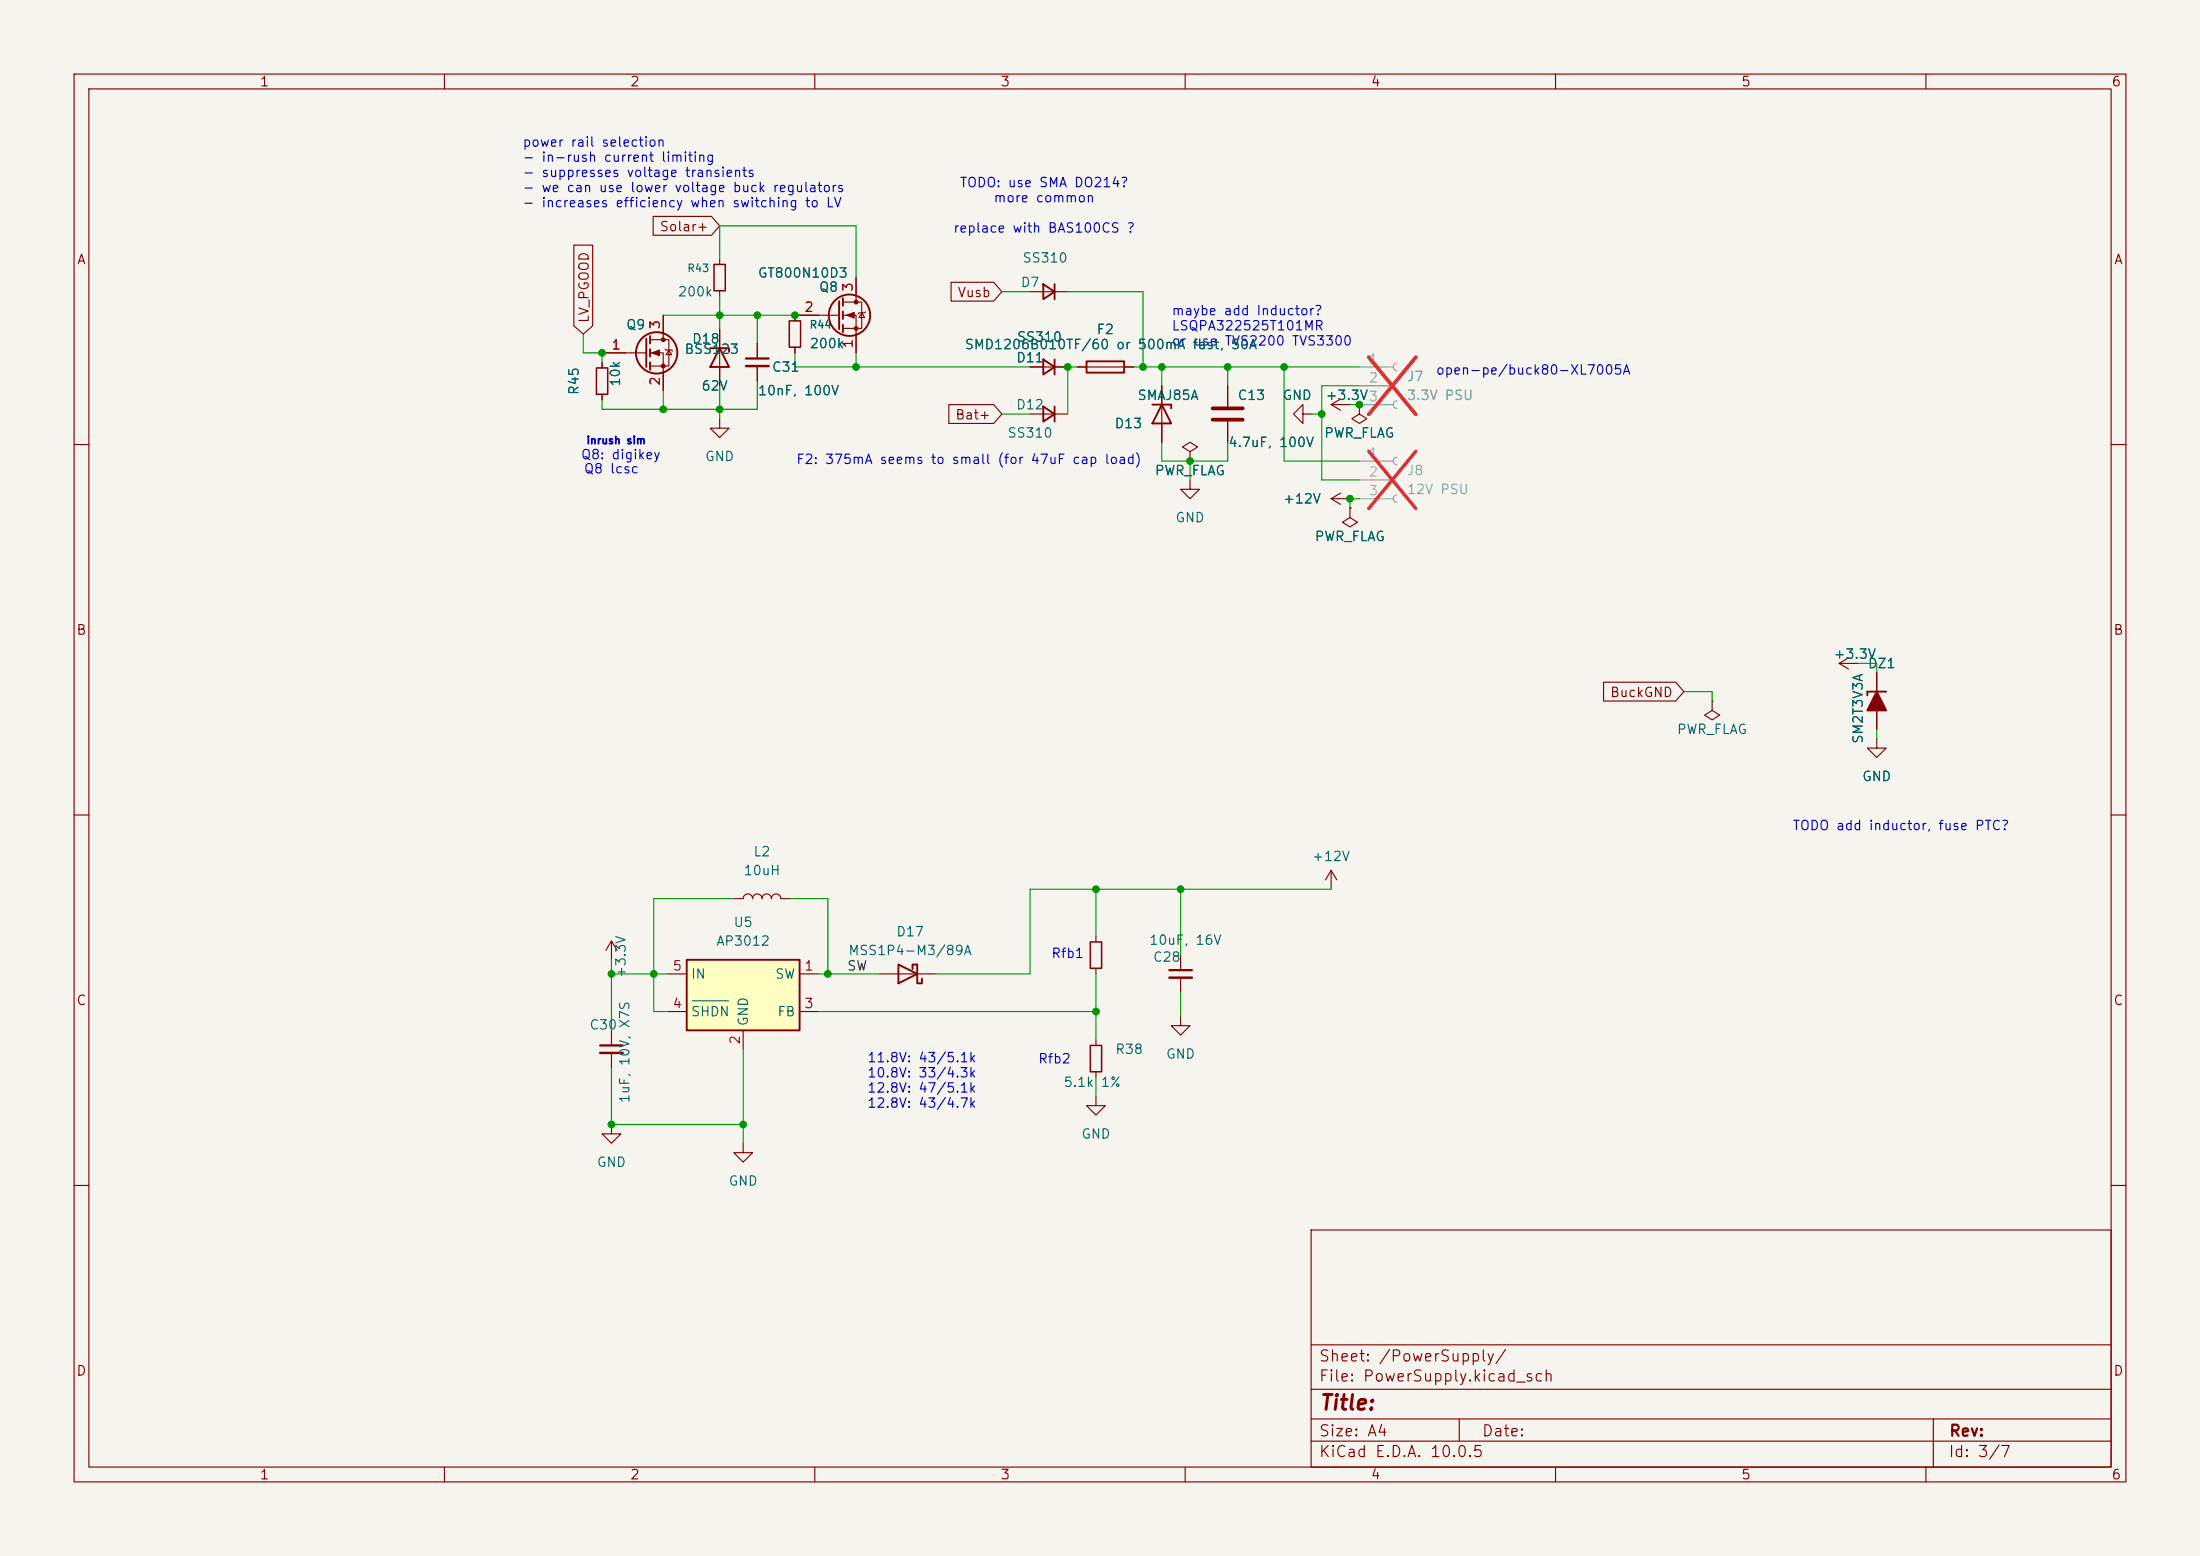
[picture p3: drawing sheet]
<svg xmlns="http://www.w3.org/2000/svg" width="297mm" height="210mm" viewBox="0 0 297 210" stroke-linecap="round" stroke-linejoin="round" font-family="sans-serif">
<path d="M0 0h297v210h-297z" fill="#f5f4ef" stroke="#f5f4ef" stroke-width=".14"/>
<g fill="none" stroke="#840000" stroke-width=".15">
<path d="M10 10h277v190h-277zM12 12h273v186h-273zM60 10v2M110 10v2M160 10v2M210 10v2M260 10v2M97.2 34.9v.8M97.2 39.2v.8M115.6 37.5v3.3M139.1 39.4h5M81.3 48.9v.8"/>
<path d="M81.3 53.2v.8M81.9 47.6h5.3M87.8 45.8h2.5v3.6h-2.5M87.8 47.6h1.7v5.1M89.5 42.5v3.3M89.8 47.1l.1 .1h.8l.1 .2M90.3 47.2l.4 .7h-.8zM107.9 42.5h5.4M113.8 40.8h2.5v3.5h-2.5M113.8 42.5h1.8v5.1M116.3 42.2l.4 .7h-.7zM116.9 42.1l-.2 .1h-.7l-.2 .2"/>
<path d="M139.1 49.5h5M139.1 55.9h5M145.4 49.5h7.6M156.8 52.1v7.6M165.7 52.1v2.8M165.7 56.9v2.8M175.9 55.9v-1.3l-1.3 1.3 1.3 1.3v-1.3h1.3M179.7 54.6l1.3 .8M179.7 54.6h2.5M181 53.8l-1.3 .8M183.5 54.6v1.3l1 .6-1 .7-1-.7 1-.6M183.5 54.6h.1"/>
<path d="M10 60h2M160.7 64.8v1.2h1.2l-1.2 1.3-1.3-1.3h1.3M160.7 61l1-.7-1-.6-1.1 .6 1.1 .7v1.2M160.7 62.2h.1M179.7 67.3l1.3 .8M179.7 67.3h2.5M181 66.5l-1.3 .8M182.2 68.6v1.3l1.1 .6-1.1 .6-1-.6 1-.6M182.2 68.6h.1M285 60h2M231.1 94.6v1.3l1.1 .6-1.1 .7-1-.7 1-.6M231.1 94.6h.1"/>
<path d="M248.3 89.5l1.3 .8M248.3 89.5h2.5M249.6 88.8l-1.3 .7M253.4 99.7v1.3h1.2l-1.2 1.2-1.3-1.2h1.3M253.4 90.8v7.6M10 110h2M179.7 117.5l-.8 1.2M179.7 117.5l.8 1.2M179.7 117.5v2.5M285 110h2M99.1 121.3h1.2a.64 .64 0 0 1 .7-.6 .64 .64 0 0 1 .6 .6 .64 .64 0 0 1 .6-.6 .64 .64 0 0 1 .7 .6 .64 .64 0 0 1 .6-.6 .64 .64 0 0 1 .6 .6 .64 .64 0 0 1 .7-.6 .64 .64 0 0 1 .6 .6h1.3M118.7 131.4h7.7"/>
<path d="M148 126.4v.7M148 130.7v.7M159.4 137.2v1.2h1.3l-1.3 1.3-1.3-1.3h1.3M159.4 128.9v2M159.4 132v2M82.5 151.8v1.2h1.3l-1.3 1.3-1.2-1.3h1.2M100.3 154.3v1.3h1.3l-1.3 1.2-1.2-1.2h1.2M148 148v1.2h1.2l-1.2 1.3-1.3-1.3h1.3M148 140.3v.8M148 144.7v.7M10 160h2M177 166h108v32h-108z"/>
<path d="M285 160h2M60 198v2M110 198v2M160 198v2M177 194.5h108M177 191.5h108M177 187.5h108M177 181.5h108M197 191.5v3M210 198v2M260 198v2M261 191.5v6.5"/>
</g>
<g fill="none" stroke="#840000" stroke-width=".25">
<path d="M140.8 38.4l1.6 1-1.6 1zM142.4 38.4v2M87.2 45.7v3.8M87.8 45.3v1.1M87.8 47.1v1M87.8 48.9v1M113.3 40.6v3.9M113.8 40.3v1M113.8 42v1.1M113.8 43.8v1M140.8 54.9l1.6 1-1.6 1zM140.8 48.5l1.6 1-1.6 1z"/>
<path d="M142.4 48.5v2M142.4 54.9v2M146.7 48.8h5.1v1.5h-5.1zM155.6 54.6h2.5v.5M156.8 54.6l1.3 2.6h-2.5zM254.6 93.3h-2.5v.6M121.3 130.2l2.5 1.2-2.5 1.3zM123.2 130.8v-.6h.6v2.5h.7v-.6"/>
<circle cx="88.6" cy="47.6" r="2.79"/>
<circle cx="114.7" cy="42.5" r="2.79"/>
</g>
<g fill="#840000" stroke="#840000" stroke-width=".15">
<path d="M88 47.6l1-.4v.8z"/>
<path d="M114.3 42.5l1-.3v.7z"/>
<circle cx="89.5" cy="45.8" r=".25"/>
<circle cx="89.5" cy="49.4" r=".25"/>
<circle cx="115.6" cy="40.8" r=".25"/>
<circle cx="115.6" cy="44.3" r=".25"/>
</g>
<path d="M96.4 35.7h1.5v3.5h-1.5zM80.5 49.7h1.5v3.5h-1.5zM147.2 127.1h1.5v3.6h-1.5zM147.2 141.1h1.5v3.6h-1.5z" fill="none" stroke="#840000" stroke-width=".2"/>
<path d="M253.4 93.3l1.2 2.6h-2.5z" fill="#840000" stroke="#840000" stroke-width=".25"/>
<path d="M163.7 55.1h4.1M163.7 56.6h4.1" fill="none" stroke="#840000" stroke-width=".51"/>
<path d="M157.9 130.9h3" fill="none" stroke="#840000" stroke-width=".3"/>
<path d="M157.9 132h3" fill="none" stroke="#840000" stroke-width=".33"/>
<path d="M183.5 49.5h4.6M183.5 52.1h4.6M183.5 54.6h4.6M188.6 49a.51 .51 0 0 0-.5 .5 .51 .51 0 0 0 .5 .5M188.6 51.6a.51 .51 0 0 0-.5 .5 .51 .51 0 0 0 .5 .5M188.6 54.1a.51 .51 0 0 0-.5 .5 .51 .51 0 0 0 .5 .5M183.5 62.2h4.6M183.5 64.8h4.6M183.5 67.3h4.6M188.6 61.7a.51 .51 0 0 0-.5 .5 .51 .51 0 0 0 .5 .5M188.6 64.3a.51 .51 0 0 0-.5 .5 .51 .51 0 0 0 .5 .5M188.6 66.8a.51 .51 0 0 0-.5 .5 .51 .51 0 0 0 .5 .5" fill="none" stroke="#9c9b98" stroke-width=".15"/>
<path d="M184.8 48.2l6.3 7.7M191.1 48.2l-6.3 7.7M184.8 60.9l6.3 7.7M191.1 60.9l-6.3 7.7" fill="none" stroke="#e12e31" stroke-width=".46"/>
<path d="M92.7 129.5h15.2v9.6h-15.2z" fill="#ffffc2"/>
<path d="M95.9 47h2.5v.5M97.2 47l1.2 2.5h-2.5zM92.7 129.5h15.2v9.6h-15.2z" fill="none" stroke="#840000" stroke-width=".25"/>
<g fill="none" stroke="#840000" stroke-width=".15">
<path d="M77.5 33.1h2.5v10.9l-1.3 1.1-1.2-1.1zM88.2 29.2h7.8l1.2 1.3-1.2 1.3h-7.8zM115.6 37.5v2.5M128.4 38.1h5.7l1.2 1.3-1.2 1.2h-5.7zM81.3 48.9v.8M81.3 53.2v.8M81.9 47.6h2.6M89.5 42.5v2.6M89.5 50.2v2.5M97.2 56.5v1.3h1.2l-1.2 1.3-1.3-1.3h1.3M97.2 44.5v7.6M102.2 46.4v2"/>
<path d="M102.2 49.4v2M107.3 42.5v.8M107.3 46.9v.7M107.9 42.5h2.6M115.6 45.1v2.5M128.1 54.6h6l1.2 1.3-1.2 1.3h-6zM139.1 49.5h1.7M142.4 49.5h1.7M145.4 49.5h1.3M151.8 49.5h1.2M156.8 52.1v2.5M156.8 57.2v2.5"/>
<path d="M165.7 52.1v2.8M165.7 56.9v2.8M183.5 54.6h.1M160.7 62.2h.1M182.2 68.6h.1M216.5 92.1h9.7l1.1 1.2-1.1 1.3h-9.7zM253.4 90.8v2.5M253.4 95.9v2.5M82.5 127l-.7 1.3M82.5 127l.8 1.3M82.5 127v2.5M82.5 139.1v2"/>
<path d="M90.2 131.4h2.5M90.2 136.5h2.5M100.3 139.1v2.5M107.9 131.4h2.6M107.9 136.5h2.6M82.5 142.1v2"/>
</g>
<path d="M93.4 135.1h4.9" fill="none" stroke="#006464" stroke-width=".15"/>
<path d="M100.7 48.4h3.1M81 141.1h3.1" fill="none" stroke="#840000" stroke-width=".3"/>
<path d="M100.7 49.4h3.1M81 142.1h3.1" fill="none" stroke="#840000" stroke-width=".33"/>
<path d="M106.6 43.3h1.5v3.6h-1.5z" fill="none" stroke="#840000" stroke-width=".2"/>
<g fill="none" stroke="#009600" stroke-width=".15">
<path d="M97.2 34.9v-4.4h18.4v7M135.3 39.4h3.8M144.1 39.4h10.2v10.1M78.7 45.1v2.5h3.2M81.3 47.6v1.3M89.5 42.5h18.4M89.5 52.7v2.5M97.2 40v4.5M97.2 52.1v4.4M102.2 51.4v3.8h-20.9v-1.2M102.2 42.5v3.9M107.3 47.6v1.9h31.8"/>
<path d="M115.6 47.6v1.9M135.3 55.9h3.8M145.4 49.5h-1.3v6.4M153 49.5h30.5M156.8 59.7v2.5h8.9v-2.5M156.8 49.5v2.6M165.7 49.5v2.6M173.4 49.5v12.7h10.1M177.2 55.9h1.2M182.2 54.6h1.3M183.5 52.1h-5.1v12.7h5.1M160.7 62.2v2.6"/>
<path d="M183.5 67.3h-1.3v1.3M227.3 93.3h3.8v1.3M250.8 89.5h2.6v1.3M253.4 98.4v1.3M82.5 131.4h7.7M82.5 129.5v9.6M99.1 121.3h-10.8v15.2h1.9M106.7 121.3h5.1v10.1M110.5 131.4h8.2M110.5 136.5h37.5M148 120v6.4M148 131.4v8.9"/>
<path d="M159.4 120v8.9M159.4 134v3.2M179.7 120h-40.6v11.4h-12.7M82.5 144.1v7.7h17.8M100.3 141.6v12.7M148 145.4v2.6"/>
</g>
<path d="M183.5 49.5h3.8M183.5 52.1h3.8M183.5 54.6h3.8" fill="none" stroke="#9c9b98" stroke-width=".15"/>
<path d="M184.8 48.2l6.3 7.7M191.1 48.2l-6.3 7.7" fill="none" stroke="#e12e31" stroke-width=".46"/>
<g fill="#009600" stroke="#009600" stroke-width=".14">
<circle cx="178.4" cy="55.9" r=".46"/>
<circle cx="182.2" cy="67.3" r=".46"/>
<circle cx="183.5" cy="54.6" r=".46"/>
<circle cx="97.2" cy="55.2" r=".46"/>
<circle cx="89.5" cy="55.2" r=".46"/>
<circle cx="81.3" cy="47.6" r=".46"/>
<circle cx="88.3" cy="131.4" r=".46"/>
<circle cx="82.5" cy="131.4" r=".46"/>
<circle cx="111.8" cy="131.4" r=".46"/>
<circle cx="100.3" cy="151.8" r=".46"/>
<circle cx="82.5" cy="151.8" r=".46"/>
<circle cx="148" cy="136.5" r=".46"/>
<circle cx="115.6" cy="49.5" r=".46"/>
<circle cx="102.2" cy="42.5" r=".46"/>
<circle cx="97.2" cy="42.5" r=".46"/>
<circle cx="107.3" cy="42.5" r=".46"/>
<circle cx="156.8" cy="49.5" r=".46"/>
<circle cx="144.1" cy="49.5" r=".46"/>
<circle cx="154.3" cy="49.5" r=".46"/>
<circle cx="165.7" cy="49.5" r=".46"/>
<circle cx="173.4" cy="49.5" r=".46"/>
<circle cx="160.7" cy="62.2" r=".46"/>
<circle cx="159.4" cy="120" r=".46"/>
<circle cx="148" cy="120" r=".46"/>
</g>
<text font-size="2" fill="#840000" x="178" y="190.8">Title:</text>
<g font-size="1.5" fill="#840000">
<text x="178" y="184.1">Sheet: /PowerSupply/</text>
<text x="178" y="186.8">File: PowerSupply.kicad_sch</text>
<text x="178" y="197">KiCad E.D.A. 10.0.5</text>
<text x="178" y="194.2">Size: A4</text>
<text x="200" y="194.2">Date:</text>
<text x="263" y="197">Id: 3/7</text>
<text x="263" y="194.2">Rev:</text>
</g>
<g font-size="1.3" fill="#840000">
<text x="35" y="12">1</text>
<text x="85" y="12">2</text>
<text x="135" y="12">3</text>
<text x="185" y="12">4</text>
<text x="235" y="12">5</text>
<text x="285" y="12">6</text>
<text x="10.3" y="36">A</text>
<text x="89" y="31.5">Solar+</text>
<text x="285.3" y="36">A</text>
<text x="129.2" y="40.4">Vusb</text>
<text x="79.8" y="43.7" transform="rotate(-90 79.8 43.7)">LV_PGOOD</text>
<text x="128.9" y="56.9">Bat+</text>
<text x="10.2" y="86">B</text>
<text x="285.2" y="86">B</text>
<text x="217.3" y="94.4">BuckGND</text>
<text x="10.2" y="136">C</text>
<text x="285.2" y="136">C</text>
<text x="10.2" y="186">D</text>
<text x="285.2" y="186">D</text>
<text x="35" y="200">1</text>
<text x="85" y="200">2</text>
<text x="135" y="200">3</text>
<text x="185" y="200">4</text>
<text x="235" y="200">5</text>
<text x="285" y="200">6</text>
</g>
<g font-size="1.3" fill="#0000c2">
<text x="70.5" y="20.1">power rail selection</text>
<text x="70.5" y="22.2">- in-rush current limiting</text>
<text x="70.5" y="24.2">- suppresses voltage transients</text>
<text x="70.5" y="26.3">- we can use lower voltage buck regulators</text>
<text x="70.5" y="28.3">- increases efficiency when switching to LV</text>
<text x="129.5" y="25.6">TODO: use SMA DO214?</text>
<text x="134" y="27.6">more common</text>
<text x="128.6" y="31.7">replace with BAS100CS ?</text>
<text x="158.1" y="42.9">maybe add Inductor?</text>
<text x="158.1" y="44.9">LSQPA322525T101MR</text>
<text x="158.1" y="47">or use TVS2200 TVS3300</text>
<text x="193.8" y="50.9">open-pe/buck80-XL7005A</text>
<text x="78.3" y="62.3">Q8: digikey</text>
<text x="78.7" y="64.2">Q8 lcsc</text>
<text x="107.4" y="62.9">F2: 375mA seems to small (for 47uF cap load)</text>
<text x="241.9" y="112.4">TODO add inductor, fuse PTC?</text>
<text x="141.8" y="129.6">Rfb1</text>
<text x="117" y="143.7">11.8V: 43/5.1k</text>
<text x="140.1" y="143.8">Rfb2</text>
<text x="117" y="145.7">10.8V: 33/4.3k</text>
<text x="117" y="147.8">12.8V: 47/5.1k</text>
<text x="117" y="149.8">12.8V: 43/4.7k</text>
</g>
<g font-size="1.3" fill="#006464">
<text x="137.9" y="35.8">SS310</text>
<text x="91.4" y="40.3">200k</text>
<text x="102.2" y="37.8">GT800N10D3</text>
<text x="110.5" y="39.7">Q8</text>
<text x="137.7" y="39.1">D7</text>
<text x="84.4" y="44.8">Q9</text>
<text x="93.3" y="46.7">D18</text>
<text x="109.2" y="47.3">200k</text>
<text x="130.1" y="47.4">SMD1206B010TF/60 or 500mA fast, 50A</text>
<text x="137.2" y="46.4">SS310</text>
<text x="147.9" y="45.4">F2</text>
<text x="78.4" y="53.4" transform="rotate(-90 78.4 53.4)">R45</text>
<text x="84" y="52.3" transform="rotate(-90 84 52.3)">10k</text>
<text x="92.3" y="48.1">BSS123</text>
<text x="94.6" y="53">62V</text>
<text x="102.2" y="53.7">10nF, 100V</text>
<text x="104.1" y="50.5">C31</text>
<text x="137.1" y="49.2">D11</text>
<text x="135.9" y="59.4">SS310</text>
<text x="137.1" y="55.6">D12</text>
<text x="150.4" y="58.1">D13</text>
<text x="153.5" y="54.3">SMAJ85A</text>
<text x="167" y="54.3">C13</text>
<text x="173.1" y="54.3">GND</text>
<text x="178.7" y="59.4">PWR_FLAG</text>
<text x="178.9" y="54.3">+3.3V3</text>
<text x="95.1" y="62.6">GND</text>
<text x="155.8" y="64.5">PWR_FLAG</text>
<text x="165.7" y="60.7">4.7uF, 100V</text>
<text x="158.6" y="70.8">GND</text>
<text x="173.1" y="68.3">+12V</text>
<text x="177.4" y="73.4">PWR_FLAG</text>
<text x="247.4" y="89.2">+3.3V</text>
<text x="252.1" y="90.5">DZ1</text>
<text x="226.3" y="99.4">PWR_FLAG</text>
<text x="251.8" y="100.5" transform="rotate(-90 251.8 100.5)">SM2T3V3A</text>
<text x="251.3" y="105.7">GND</text>
<text x="100.3" y="118.4">10uH</text>
<text x="101.6" y="115.9">L2</text>
<text x="177" y="116.5">+12V</text>
<text x="98.9" y="125.4">U5</text>
<text x="96.6" y="128">AP3012</text>
<text x="114.4" y="129.2">MSS1P4-M3/89A</text>
<text x="120.9" y="126.7">D17</text>
<text x="155.1" y="127.8">10uF, 16V</text>
<text x="155.6" y="130.1">C28</text>
<text x="84.8" y="132.1" transform="rotate(-90 84.8 132.1)">+3.3V</text>
<text x="93.2" y="137.5">SHDN</text>
<text x="93.2" y="132.4">IN</text>
<text x="104.6" y="132.4">SW</text>
<text x="104.9" y="137.5">FB</text>
<text x="79.5" y="139.3">C30</text>
<text x="101.3" y="138.6" transform="rotate(-90 101.3 138.6)">GND</text>
<text x="150.5" y="142.6">R38</text>
<text x="157.3" y="143.2">GND</text>
<text x="85.3" y="149" transform="rotate(-90 85.3 149)">1uF, 10V, X7S</text>
<text x="143.5" y="147">5.1k</text>
<text x="148.5" y="147">1%</text>
<text x="145.9" y="154">GND</text>
<text x="80.5" y="157.8">GND</text>
<text x="98.3" y="160.3">GND</text>
</g>
<g font-size="1.3" fill="#a90000">
<text x="115.4" y="39.5" transform="rotate(-90 115.4 39.5)">3</text>
<text x="82.5" y="47.5">1</text>
<text x="89.4" y="44.5" transform="rotate(-90 89.4 44.5)">3</text>
<text x="108.5" y="42.4">2</text>
<text x="115.4" y="47.1" transform="rotate(-90 115.4 47.1)">1</text>
<text x="89.4" y="52.2" transform="rotate(-90 89.4 52.2)">2</text>
<text x="90.7" y="131.3">5</text>
<text x="108.5" y="131.3">1</text>
<text x="90.7" y="136.4">4</text>
<text x="108.5" y="136.4">3</text>
<text x="100.2" y="141.1" transform="rotate(-90 100.2 141.1)">2</text>
</g>
<g font-size="1.3" fill="#a5a4a2">
<text x="184.7" y="49.4">1</text>
<text x="184.7" y="51.9">2</text>
<text x="184.7" y="62.1">1</text>
<text x="184.7" y="64.6">2</text>
<text x="184.7" y="67.2">3</text>
</g>
<g font-size="1.3" fill="#939391">
<text x="189.8" y="51.8">J7</text>
<text x="189.8" y="54.3">3.3V PSU</text>
<text x="189.8" y="64.5">J8</text>
<text x="189.8" y="67">12V PSU</text>
</g>
<text font-size="1.3" fill="#0f0f0f" x="114.3" y="131.3">SW</text>
<g font-size="1" fill="#006464">
<text x="92.7" y="37">R43</text>
<text x="109.2" y="44.6">R44</text>
</g>
<text font-size="1" fill="#0000c2" x="79.1" y="60.2">inrush sim</text>
</svg>
